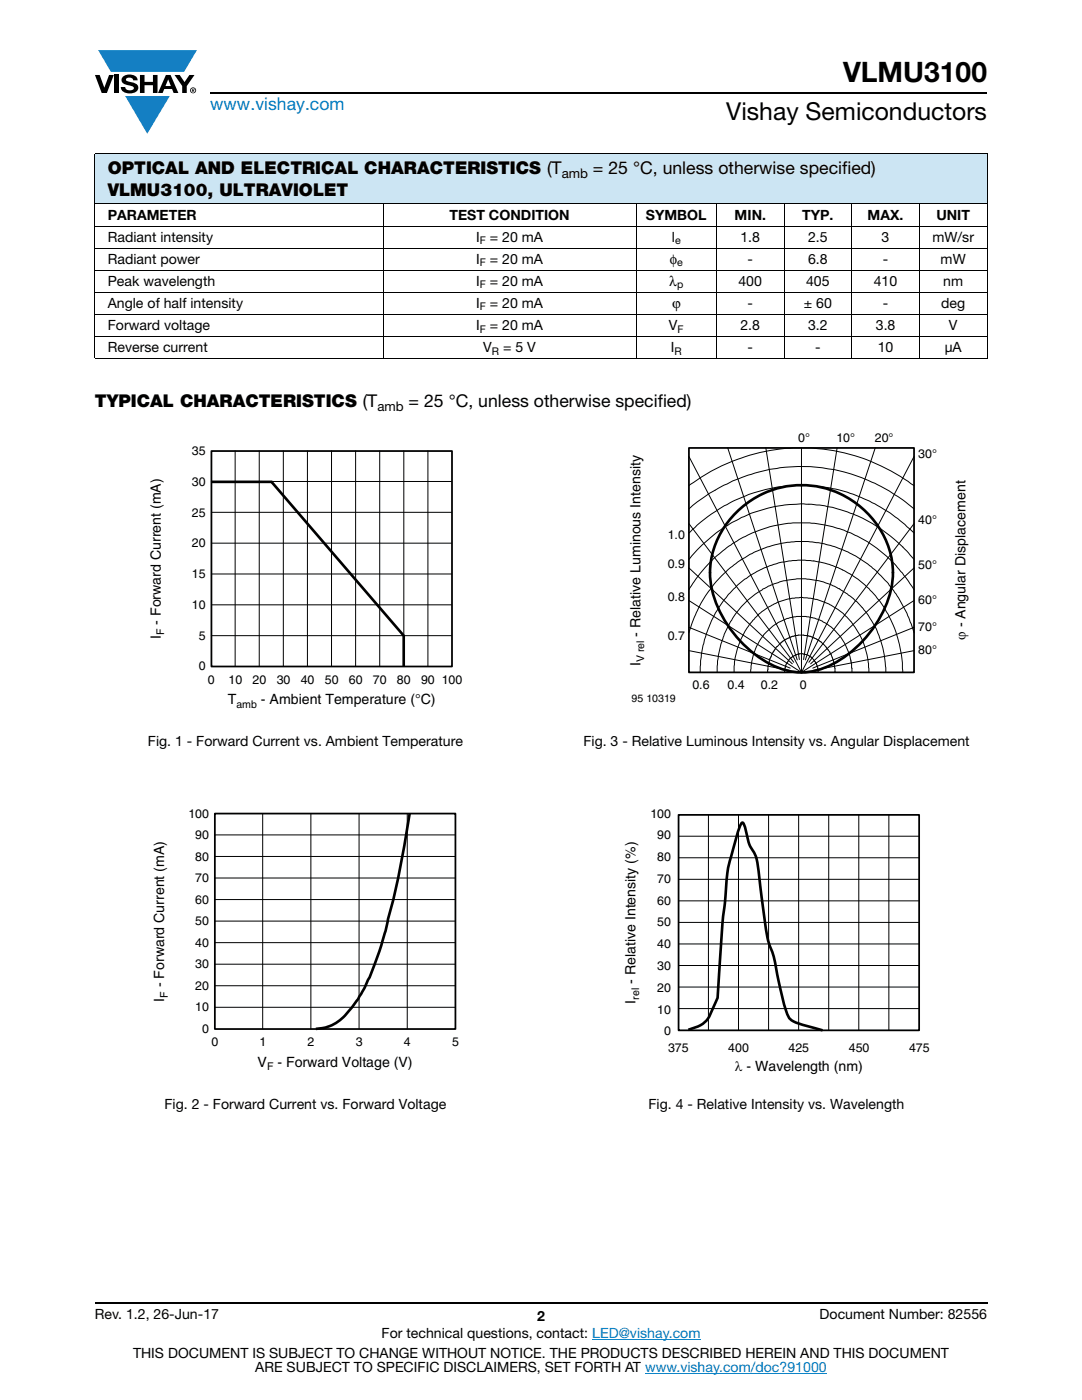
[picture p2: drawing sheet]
<svg xmlns="http://www.w3.org/2000/svg" width="216mm" height="279mm" viewBox="0 0 216 279" stroke-linecap="round" stroke-linejoin="round" font-family="sans-serif">
<g fill="#147fc3">
<path d="M19.6 10h19.7l-2.6 4.3h-1.1h-13.5z"/>
<path d="M25 19.2h8.9l-4.5 7.5z"/>
</g>
<g fill="#000">
<path d="M18.9 15h1l.9 2.5 1-2.5h.9l-1.4 3.6h-1zM22.9 15h.9v3.6h-.9zM24.6 15.3a2.1 2.1 0 0 1 2.8 .3l.1 .4h-.9a.79 .79 0 0 0-.7-.5 .79 .79 0 0 0-.8 .4l.3 .3 1 .2a1.08 1.08 0 0 1 1.2 1 1.08 1.08 0 0 1-1.1 1.2 1.73 1.73 0 0 1-2.4-1.2h.9a.96 .96 0 0 0 .8 .6 .96 .96 0 0 0 .9-.4 1.31 1.31 0 0 0-1.2-.6 1.03 1.03 0 0 1-1.1-.6 1.03 1.03 0 0 1 .2-1.1zM27.9 15h.9v1.3h1.7v-1.3h.9v3.6h-.9v-1.6h-1.7v1.6h-.9zM34.8 15h1.1l.9 1.4 1-1.4h1l-1.5 2.2v1.4h-.9v-1.4z"/>
<path d="M33.6 15.9l.5 1.3h-1.1zM33.1 15l-1.6 3.6h1l.3-.8h1.5l.3 .8h1l-1.6-3.6z"/>
<path d="M38.4 17.8h.2v.2h-.2zM38.3 17.7v.7h.1v-.3l.4 .3-.2-.3 .2-.2-.1-.2z"/>
<path d="M38.1 18a.46 .46 0 0 1 .9 0 .46 .46 0 0 1-.9 0zM37.9 18a.6 .6 0 0 0 1.2 0 .6 .6 0 0 0-1.2 0z"/>
</g>
<path d="M42 18.6h155M18.9 260h178.1" fill="none" stroke="#000" stroke-width=".36"/>
<path d="M118.2 267.3h21.5M128.7 274h36.3" fill="none" stroke="#007ec4" stroke-width=".2"/>
<path d="M18.9 30.7h178.1v10h-178.1z" fill="#cce5f3"/>
<g fill="#fff">
<path d="M18.9 40.7h57.5v4.4h-57.5z"/>
<path d="M76.4 40.7h50.6v4.4h-50.6z"/>
<path d="M127 40.7h16v4.4h-16z"/>
<path d="M143 40.7h13.4v4.4h-13.4z"/>
<path d="M156.4 40.7h13.5v4.4h-13.5z"/>
<path d="M169.9 40.7h13.6v4.4h-13.6z"/>
<path d="M183.5 40.7h13.5v4.4h-13.5z"/>
</g>
<g fill="none" stroke="#000" stroke-width=".2">
<path d="M18.9 30.7h178.1M18.9 30.8v40.7M197 30.8v40.7M18.9 40.7h178.1M18.9 45.1h178.1M18.9 49.5h178.1M18.9 53.9h178.1M18.9 58.3h178.1M76.4 40.6v31M127 40.6v31M143 40.6v31M156.4 40.6v31"/>
<path d="M169.9 40.6v31M183.5 40.6v31M18.9 62.8h178.1M18.9 67.2h178.1M18.9 71.6h178.1"/>
</g>
<path d="M29.7 88.8h62.5v53.1h-62.5z" fill="#fff"/>
<path d="M42.2 90h48v43h-48z" fill="none" stroke="#000" stroke-width=".35"/>
<g fill="none" stroke="#000" stroke-width=".2">
<path d="M47 90l-.1 43M51.8 90l-.1 43M56.6 90l-.1 43M61.4 90l-.1 43M66.2 90v43M71 90v43M75.8 90v43M80.7 90l-.1 43M85.5 90l-.1 43M90.2 96.1l-48 .1M90.2 102.2l-48 .1M90.2 108.4l-48 .1"/>
<path d="M90.2 114.6h-48M90.2 120.7l-48 .1M90.2 126.9h-48"/>
</g>
<path d="M42.2 96.2h12l26.4 30.7v6.1" fill="none" stroke="#000" stroke-width=".53"/>
<path d="M30.3 161.1h61.3v53.2h-61.3z" fill="#fff"/>
<path d="M137.5 89.4h44.9v44.8h-44.9zM42.9 162.4h48v43h-48z" fill="none" stroke="#000" stroke-width=".35"/>
<g fill="none" stroke="#000" stroke-width=".2">
<path d="M137.5 91.1l22.4 43.1M137.5 96.9a38.3 38.3 0 0 1 20.8-7.5h3.5a37.9 37.9 0 0 1 20.6 7.5M145.2 89.4l13.9 42.3M152.8 89.4l6.7 42.2M159.9 89.4v44.8M167 89.4l-6.7 42.2M174.6 89.4l-13.9 42.3M182.4 91.1l-22.5 43.1M137.5 113.3l20.6 19.2M137.5 104.5l20.9 27.7M137.5 119.8l22.4 14.4M137.5 106.4a32.9 32.9 0 0 1 9.1-6.5 30.9 30.9 0 0 1 15.5-3 32.1 32.1 0 0 1 20.3 9.5"/>
<path d="M137.5 117.7a26.5 26.5 0 0 1 20.7-13.3h3.3a24.8 24.8 0 0 1 9.6 2.6l2.1 1.1a28.7 28.7 0 0 1 9.2 9.6M182.4 119.8l-22.5 14.4M182.4 104.5l-21 27.7M182.4 113.3l-20.6 19.2M182.4 101.6a34.4 34.4 0 0 0-28.7-7.9 37.1 37.1 0 0 0-12.7 5.1l-2.2 1.6-1.3 1.2M182.4 111.6a28.6 28.6 0 0 0-28-10.5 30.3 30.3 0 0 0-16.9 10.5M137.5 125.2l20.2 8.1M137.5 129.8l20 4M146.5 134.2a14.9 14.9 0 0 1 7.5-13.4 12.6 12.6 0 0 1 14.9 2.3 15.4 15.4 0 0 1 4.5 11.1M153.2 134.2h.1M163.3 134.2l-.1-1-.3-.8-.4-.5a1.49 1.49 0 0 0-1-.9 3.3 3.3 0 0 0-4.8 2.1l-.2 1.1M166.6 134.2v-.8a8.5 8.5 0 0 0-1.7-4.3l-.6-.6a6.9 6.9 0 0 0-4-1.8h-1a7.5 7.5 0 0 0-3.6 1.7l-.6 .6a9 9 0 0 0-1.9 3.9v1.3"/>
<path d="M170 134.2a11.3 11.3 0 0 0-6.3-10.4l-1.2-.5-1.7-.3-2.1 .1a10.3 10.3 0 0 0-8.7 9l-.2 2.1M176.8 134.2a19.7 19.7 0 0 0-4.8-13l-1-1.1a16.8 16.8 0 0 0-10.2-4.6h-1.8a16.6 16.6 0 0 0-14.1 10.2l-1 2.8-.5 2.1-.2 1.3-.1 2.3M180.1 134.2a25.2 25.2 0 0 0-3.6-12.9 20.5 20.5 0 0 0-7-6.8 18.3 18.3 0 0 0-8.9-2.7h-1.4a20 20 0 0 0-7.5 1.9l-1.6 .9a16.4 16.4 0 0 0-4.5 3.8l-1.2 1.4-1 1.5a26.4 26.4 0 0 0-3.1 7.5l-.5 3.1-.1 2.3M182.4 125.2l-20.2 8.1M182.4 129.8l-20.2 4M182.4 126.3l-1.4-3.9-1.7-3.1a24.6 24.6 0 0 0-6.1-6.7l-2.5-1.7a23.5 23.5 0 0 0-9.4-2.8h-2.5a23.4 23.4 0 0 0-9.2 2.5 25.7 25.7 0 0 0-12.1 15.7M52.5 162.4l-.1 43M62.1 162.4l-.1 43M71.7 162.4l-.1 43M81.3 162.4v43M90.9 166.6l-48 .1M90.9 170.9l-48 .1"/>
<path d="M90.9 175.2l-48 .1M90.9 179.5l-48 .1M90.9 183.8l-48 .1M90.9 188.1l-48 .1M90.9 192.4l-48 .1M90.9 196.7l-48 .1M90.9 201l-48 .1"/>
</g>
<path d="M147.3 101.9a18.3 18.3 0 0 1 19.4-3.8 18.3 18.3 0 0 1 11.5 16.2 21.8 21.8 0 0 1-8 15.4 16 16 0 0 1-11.3 4.4 19.6 19.6 0 0 1-13-8.3 18.4 18.4 0 0 1-4-14.3 17.8 17.8 0 0 1 5.4-9.6zM81.7 162.4a186.7 186.7 0 0 1-4.5 22.2 56.6 56.6 0 0 1-5.7 14.8 13.5 13.5 0 0 1-5.7 5.4l-.9 .3-1.9 .2" fill="none" stroke="#000" stroke-width=".53"/>
<path d="M124.4 161h61.1v53.3h-61.1z" fill="#fff"/>
<path d="M135.4 162.6h48v43h-48z" fill="none" stroke="#000" stroke-width=".35"/>
<g fill="none" stroke="#000" stroke-width=".2">
<path d="M141.4 162.6v43.1M147.4 162.6v43.1M153.4 162.6v43.1M159.4 162.6v43.1M165.4 162.6v43.1M171.4 162.6v43.1M177.4 162.6v43.1M183.4 166.9l-48 .1M183.4 171.2l-48 .1M183.4 175.5l-48 .1M183.4 179.8l-48 .1M183.4 184.1l-48 .1"/>
<path d="M183.4 188.4l-48 .1M183.4 192.7l-48 .1M183.4 197l-48 .1M183.4 201.3l-48 .1"/>
</g>
<path d="M137.3 205.5a6.4 6.4 0 0 0 3.9-2.2l2-4.2 .1-1.7a244.8 244.8 0 0 1 1.5-19.4l.1-1.6a25.4 25.4 0 0 1 1.5-7.3l1.4-4.6 .3-.3h.2l.2 .4a20.9 20.9 0 0 0 1.5 4.8 9 9 0 0 1 1.4 5 141.9 141.9 0 0 0 2.1 14.1 27.8 27.8 0 0 1 1.9 7.3l.7 3.1a15.8 15.8 0 0 0 1.4 4.4 12 12 0 0 0 5.1 1.9l1.5 .4" fill="none" stroke="#000" stroke-width=".53"/>
<text font-size="5.6" x="168.2" y="16.4">VLMU3100</text>
<text font-size="4.9" x="144.9" y="24">Vishay Semiconductors</text>
<text font-size="3.5" fill="#007ec4" x="42" y="21.9">www.vishay.com</text>
<g font-size="3.5">
<text x="21.5" y="34.8">OPTICAL AND ELECTRICAL CHARACTERISTICS (T</text>
<text x="118.3" y="34.8">= 25 °C, unless otherwise specified)</text>
<text x="21.5" y="39.1">VLMU3100, ULTRAVIOLET</text>
<text x="18.9" y="81.3">TYPICAL CHARACTERISTICS (T</text>
<text x="81.5" y="81.3">= 25 °C, unless otherwise specified)</text>
</g>
<g font-size="2.8">
<text x="21.5" y="43.8">PARAMETER</text>
<text x="89.7" y="43.8">TEST CONDITION</text>
<text x="128.9" y="43.8">SYMBOL</text>
<text x="146.6" y="43.8">MIN.</text>
<text x="160.1" y="43.8">TYP.</text>
<text x="173.1" y="43.8">MAX.</text>
<text x="186.8" y="43.8">UNIT</text>
<text x="21.5" y="52.6">Radiant power</text>
<text x="21.5" y="48.2">Radiant intensity</text>
<text x="95" y="52.6">I</text>
<text x="95" y="48.2">I</text>
<text x="97.7" y="48.2">= 20 mA</text>
<text x="97.7" y="52.6">= 20 mA</text>
<text x="133.6" y="52.6">φ</text>
<text x="134.1" y="48.2">l</text>
<text x="147.7" y="48.2">1.8</text>
<text x="149.2" y="52.6">-</text>
<text x="161.2" y="52.6">6.8</text>
<text x="161.3" y="48.2">2.5</text>
<text x="175.9" y="48.2">3</text>
<text x="176.1" y="52.6">-</text>
<text x="186.1" y="48.2">mW/sr</text>
<text x="187.7" y="52.6">mW</text>
<text x="21.5" y="57">Peak wavelength</text>
<text x="95" y="57">I</text>
<text x="97.7" y="57">= 20 mA</text>
<text x="133.5" y="57">λ</text>
<text x="147.3" y="57">400</text>
<text x="160.8" y="57">405</text>
<text x="174.3" y="57">410</text>
<text x="188.2" y="57">nm</text>
<text x="21.5" y="65.9">Forward voltage</text>
<text x="21.5" y="61.4">Angle of half intensity</text>
<text x="95" y="65.9">I</text>
<text x="95" y="61.4">I</text>
<text x="97.7" y="61.4">= 20 mA</text>
<text x="97.7" y="65.9">= 20 mA</text>
<text x="133.5" y="65.9">V</text>
<text x="134.1" y="61.4">ϕ</text>
<text x="147.7" y="65.9">2.8</text>
<text x="149.2" y="61.4">-</text>
<text x="160.4" y="61.4">± 60</text>
<text x="161.2" y="65.9">3.2</text>
<text x="174.8" y="65.9">3.8</text>
<text x="176.1" y="61.4">-</text>
<text x="187.8" y="61.4">deg</text>
<text x="189.3" y="65.9">V</text>
<text x="21.5" y="70.3">Reverse current</text>
<text x="96.4" y="70.3">V</text>
<text x="100.4" y="70.3">= 5 V</text>
<text x="133.9" y="70.3">I</text>
<text x="149.2" y="70.3">-</text>
<text x="162.6" y="70.3">-</text>
<text x="175.1" y="70.3">10</text>
<text x="188.5" y="70.3">μA</text>
<text x="32.1" y="124.7" transform="rotate(-90 32.1 124.7)">- Forward Current (mA)</text>
<text x="32.1" y="127.5" transform="rotate(-90 32.1 127.5)">I</text>
<text x="127.8" y="127" transform="rotate(-90 127.8 127)">- Relative Luminous Intensity</text>
<text x="192.6" y="127.7" transform="rotate(-90 192.6 127.7)">ϕ - Angular Displacement</text>
<text x="127.8" y="133" transform="rotate(-90 127.8 133)">I</text>
<text x="45.5" y="140.6">T</text>
<text x="52.1" y="140.6">- Ambient Temperature (°C)</text>
<text x="29.5" y="149">Fig. 1 - Forward Current vs. Ambient Temperature</text>
<text x="116.4" y="149">Fig. 3 - Relative Luminous Intensity vs. Angular Displacement</text>
<text x="32.8" y="197" transform="rotate(-90 32.8 197)">- Forward Current (mA)</text>
<text x="126.8" y="196.4" transform="rotate(-90 126.8 196.4)">- Relative Intensity (%)</text>
<text x="32.8" y="199.9" transform="rotate(-90 32.8 199.9)">I</text>
<text x="126.8" y="200.3" transform="rotate(-90 126.8 200.3)">I</text>
<text x="51.4" y="212.9">V</text>
<text x="55.4" y="212.9">- Forward Voltage (V)</text>
<text x="146.6" y="213.7">λ - Wavelength (nm)</text>
<text x="32.8" y="221.3">Fig. 2 - Forward Current vs. Forward Voltage</text>
<text x="129.4" y="221.3">Fig. 4 - Relative Intensity vs. Wavelength</text>
<text x="18.9" y="263.3">Rev. 1.2, 26-Jun-17</text>
<text x="107.2" y="263.6">2</text>
<text x="163.6" y="263.3">Document Number: 82556</text>
<text x="76.2" y="267.1">For technical questions, contact: LED@vishay.com</text>
<text x="26.5" y="271">THIS DOCUMENT IS SUBJECT TO CHANGE WITHOUT NOTICE. THE PRODUCTS DESCRIBED HEREIN AND THIS DOCUMENT</text>
<text x="50.9" y="273.8">ARE SUBJECT TO SPECIFIC DISCLAIMERS, SET FORTH AT www.vishay.com/doc?91000</text>
</g>
<g font-size="2.6">
<text x="112.1" y="35.5">amb</text>
<text x="75.3" y="82">amb</text>
</g>
<g font-size="2.5">
<text x="159.3" y="88.2">0°</text>
<text x="166.9" y="88.2">10°</text>
<text x="174.6" y="88.2">20°</text>
<text x="38.3" y="90.9">35</text>
<text x="183.2" y="91.3">30°</text>
<text x="38.3" y="97">30</text>
<text x="38.3" y="103.1">25</text>
<text x="133.2" y="107.6">1.0</text>
<text x="183.2" y="104.6">40°</text>
<text x="38.3" y="109.3">20</text>
<text x="133.2" y="113.3">0.9</text>
<text x="183.2" y="113.6">50°</text>
<text x="38.3" y="115.4">15</text>
<text x="133.2" y="119.9">0.8</text>
<text x="38.3" y="121.5">10</text>
<text x="183.2" y="120.5">60°</text>
<text x="183.2" y="126">70°</text>
<text x="39.6" y="127.6">5</text>
<text x="133.2" y="127.7">0.7</text>
<text x="183.2" y="130.5">80°</text>
<text x="39.6" y="133.8">0</text>
<text x="41.5" y="136.5">0</text>
<text x="45.6" y="136.5">10</text>
<text x="50.4" y="136.5">20</text>
<text x="55.2" y="136.5">30</text>
<text x="60" y="136.5">40</text>
<text x="64.8" y="136.5">50</text>
<text x="69.6" y="136.5">60</text>
<text x="74.4" y="136.5">70</text>
<text x="79.2" y="136.5">80</text>
<text x="84" y="136.5">90 100</text>
<text x="138.2" y="137.6">0.6</text>
<text x="145.2" y="137.6">0.4</text>
<text x="151.8" y="137.6">0.2</text>
<text x="159.6" y="137.6">0</text>
<text x="37.6" y="163.2">100</text>
<text x="39" y="167.5">90</text>
<text x="129.8" y="163.2">100</text>
<text x="131.1" y="167.5">90</text>
<text x="39" y="171.8">80</text>
<text x="131.1" y="171.8">80</text>
<text x="39" y="176.1">70</text>
<text x="131.1" y="176.2">70</text>
<text x="39" y="184.7">50</text>
<text x="39" y="180.4">60</text>
<text x="131.1" y="184.9">50</text>
<text x="131.1" y="180.5">60</text>
<text x="39" y="189">40</text>
<text x="131.1" y="189.2">40</text>
<text x="39" y="197.5">20</text>
<text x="39" y="193.2">30</text>
<text x="131.1" y="193.6">30</text>
<text x="131.1" y="197.9">20</text>
<text x="39" y="201.8">10</text>
<text x="131.1" y="202.3">10</text>
<text x="40.3" y="206.1">0</text>
<text x="42.2" y="208.8">0</text>
<text x="51.8" y="208.8">1</text>
<text x="61.4" y="208.8">2</text>
<text x="71" y="208.8">3</text>
<text x="80.6" y="208.8">4</text>
<text x="90.2" y="208.8">5</text>
<text x="132.5" y="206.6">0</text>
<text x="133.3" y="209.9">375</text>
<text x="145.3" y="209.9">400</text>
<text x="157.3" y="209.9">425</text>
<text x="169.4" y="209.9">450</text>
<text x="181.4" y="209.9">475</text>
</g>
<g font-size="2.1">
<text x="95.7" y="48.7">F</text>
<text x="95.7" y="53.1">F</text>
<text x="134.7" y="48.7">e</text>
<text x="135.1" y="53.1">e</text>
<text x="95.7" y="57.6">F</text>
<text x="135.1" y="57.6">p</text>
<text x="95.7" y="62">F</text>
<text x="95.7" y="66.4">F</text>
<text x="98.1" y="70.8">R</text>
<text x="134.6" y="70.8">R</text>
<text x="135.2" y="66.4">F</text>
<text x="32.8" y="126.7" transform="rotate(-90 32.8 126.7)">F</text>
<text x="128.5" y="132.2" transform="rotate(-90 128.5 132.2)">V rel</text>
<text x="47.2" y="141.3">amb</text>
<text x="126" y="140.1">95 10319</text>
<text x="33.5" y="199.1" transform="rotate(-90 33.5 199.1)">F</text>
<text x="127.5" y="199.5" transform="rotate(-90 127.5 199.5)">rel</text>
<text x="53.3" y="213.6">F</text>
</g>
</svg>
